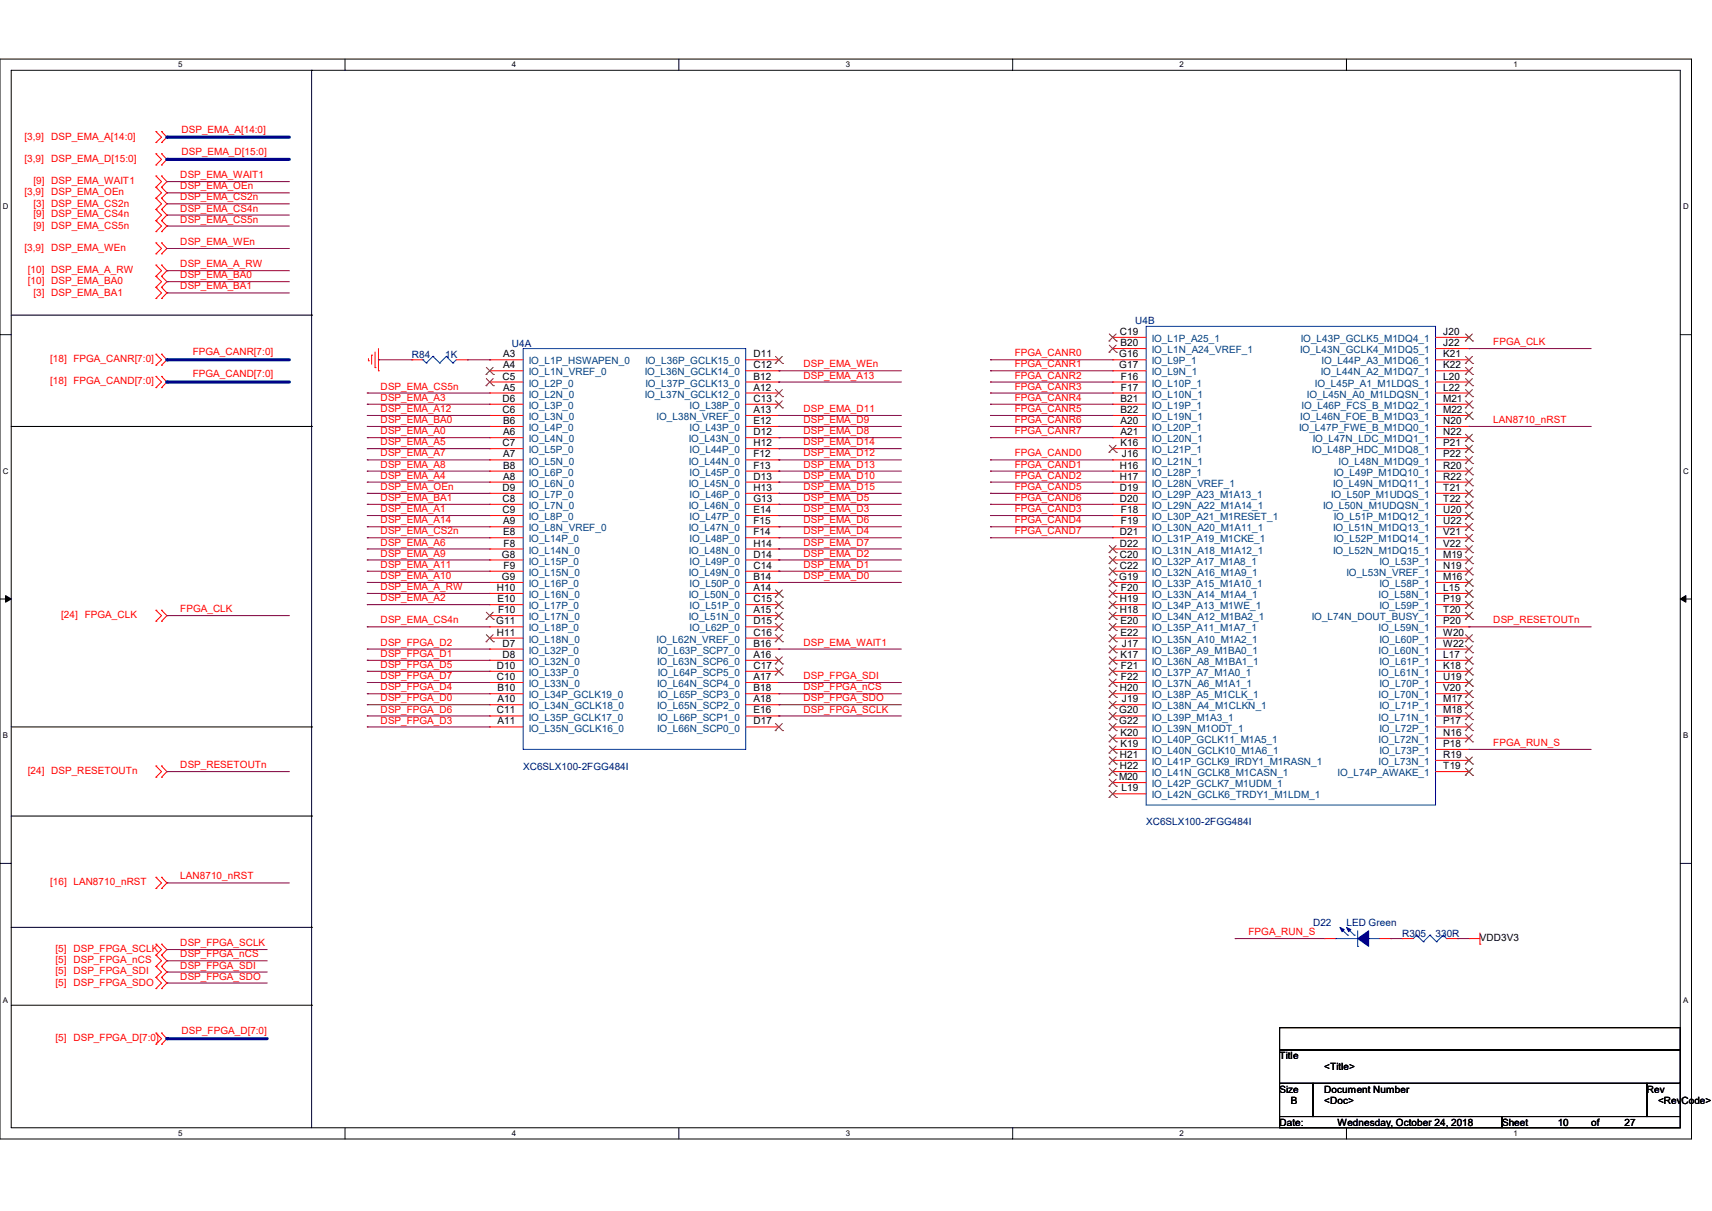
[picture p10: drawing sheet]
<svg xmlns="http://www.w3.org/2000/svg" width="297mm" height="210mm" viewBox="0 0 297 210" stroke-linecap="round" stroke-linejoin="round" font-family="sans-serif">
<path d="M0 10.2h293.5v187.3h-293.5zM1.9 12.2h289.6v183.4h-289.6z" fill="none" stroke="#000" stroke-width=".17"/>
<g fill="#fff">
<path d="M30.9 10.5h.8v1.5h-.8z"/>
<path d="M30.9 195.8h.8v1.5h-.8z"/>
</g>
<path d="M59.9 10.2v2M59.9 195.6v1.9" fill="none" stroke="#000" stroke-width=".17"/>
<g fill="#fff">
<path d="M88.8 10.5h.8v1.5h-.8z"/>
<path d="M88.8 195.8h.8v1.5h-.8z"/>
</g>
<path d="M117.8 10.2v2M117.8 195.6v1.9" fill="none" stroke="#000" stroke-width=".17"/>
<g fill="#fff">
<path d="M146.7 10.5h.8v1.5h-.8z"/>
<path d="M146.7 195.8h.8v1.5h-.8z"/>
</g>
<path d="M175.7 10.2v2M175.7 195.6v1.9" fill="none" stroke="#000" stroke-width=".17"/>
<g fill="#fff">
<path d="M204.6 10.5h.8v1.5h-.8z"/>
<path d="M204.6 195.8h.8v1.5h-.8z"/>
</g>
<path d="M233.6 10.2v2M233.6 195.6v1.9" fill="none" stroke="#000" stroke-width=".17"/>
<g fill="#fff">
<path d="M262.6 10.5h.7v1.5h-.7z"/>
<path d="M262.6 195.8h.7v1.5h-.7z"/>
<path d="M.5 35.1h1v1.5h-1z"/>
<path d="M292 35.1h1v1.5h-1z"/>
<path d="M.5 80.9h1v1.6h-1z"/>
<path d="M292 80.9h1v1.6h-1z"/>
</g>
<path d="M0 58h1.9M291.5 58h2" fill="none" stroke="#000" stroke-width=".17"/>
<g fill="#fff">
<path d="M.5 126.8h.9v1.5h-.9z"/>
<path d="M292 126.8h.9v1.5h-.9z"/>
</g>
<path d="M0 103.9h1.9M291.5 103.9h2" fill="none" stroke="#000" stroke-width=".17"/>
<path d="M1 103.3l.9 .6-.9 .5zM291.5 103.9l1-.6v1.1z" fill="#000" stroke="#000" stroke-width=".17"/>
<g fill="#fff">
<path d="M.5 172.6h.9v1.6h-.9z"/>
<path d="M292 172.6h.9v1.6h-.9z"/>
</g>
<g fill="none" stroke="#000" stroke-width=".17">
<path d="M54.1 12.2h.1M54.1 12.2v183.4M1.9 54.7h52.2M54.1 54.7h.1M1.9 74h52.2M54.1 74h.1M1.9 126.1h52.2M54.1 126.1h.1M0 149.7h1.9M1.9 141.5h52.2M54.1 141.5h.1M291.5 149.7h2"/>
<path d="M1.9 174.3h52.2M1.9 160.8h52.2M54.1 174.3h.1M54.1 160.8h.1M222 178.2h69.5v3.9h-69.5zM222 182.1h69.5v5.8h-69.5zM222 187.9h5.8v5.7h-5.8zM222 193.6h38.6v2h-38.6zM227.8 187.9h57.9v5.7h-57.9zM260.6 193.6h30.9v2h-30.9zM285.7 187.9h5.8v5.7h-5.8z"/>
</g>
<g fill="none" stroke="#f00" stroke-width=".17">
<path d="M27.1 26.7h.1M27.1 28.6h.1M27.1 32.5h.1M27.1 34.4h.1M27.1 36.3h.1M27.1 22.8h.1M27.1 24.7h.1M27.1 38.3h.1M27.1 30.5h.1M27.1 26.7l.9 .9-.9 1M27.1 32.5l.9 .9-.9 1M27.1 34.4l.9 .9-.9 1"/>
<path d="M27.1 22.8l.9 1-.9 .9M27.1 36.3l.9 1-.9 1M27.1 38.3l.9 .9-.9 1M27.1 30.5l.9 1-.9 1M28 28.6h.1M28 26.7h.1M28 34.4h.1M28 32.5h.1M28 36.3h.1M28 24.7h.1M28 22.8h.1M28 38.3h.1"/>
<path d="M28 30.5h.1M28 26.7l1 .9-1 1M28 32.5l1 .9-1 1M28 34.4l1 .9-1 1M28 22.8l1 1-1 .9M28 36.3l1 1-1 1M28 38.3l1 .9-1 1M28 30.5l1 1-1 1M27.1 42.1h.1M27.1 44h.1M27.1 49.8h.1M27.1 51.8h.1"/>
<path d="M27.1 46h.1M27.1 47.9h.1M27.1 40.2h.1M27.1 42.1l.9 1-.9 .9M27.1 49.8l.9 1-.9 1M27.1 46l.9 .9-.9 1M27.1 47.9l.9 1-.9 .9M28 44h.1M28 42.1h.1M28 51.8h.1M28 49.8h.1M28 47.9h.1"/>
<path d="M28 46h.1M28 40.2h.1M28 42.1l1 1-1 .9M28 49.8l1 1-1 1M28 46l1 .9-1 1M28 47.9l1 1-1 .9M193 58.5h.1M193 58.5h5.8M249 58.5h5.8M254.8 58.5h.1M27.1 61.4h.1M27.1 63.3h.1"/>
<path d="M27.1 65.3h.1M27.1 67.2h.1M27.1 61.4l.9 1-.9 .9M27.1 65.3l.9 1-.9 .9M28 63.3h.1M28 61.4h.1M28 67.2h.1M28 65.3h.1M28 61.4l1 1-1 .9M28 65.3l1 1-1 .9M63.9 62.6h.1M63.9 62.2v.4"/>
<path d="M64.5 61.6h.1M64.5 61.6v1.6M65.1 63.8h.1M65.1 61v2.8M65.7 64.3h.1M65.7 60.5v3.8M71.5 62.4h.1M71.5 62.4h1.9M79.2 62.4h1.9M81.1 62.4h.1M85 62.4h.1M85 64.3h.1"/>
<path d="M85 66.3h.1M85 68.2h.1M85 70.1h.1M85 72.1h.1M85 74h.1M85 75.9h.1M85 77.8h.1M85 79.8h.1M85 62.4h5.8M85 64.3h5.8M85 66.3h5.8M85 68.2h5.8"/>
<path d="M85 70.1h5.8M85 72.1h5.8M85 74h5.8M85 75.9h5.8M85 77.8h5.8M85 79.8h5.8M129.4 62.4h5.7M129.4 64.3h5.7M129.4 66.3h5.7M129.4 68.2h5.7M129.4 70.1h5.7M129.4 72.1h5.7"/>
<path d="M129.4 74h5.7M129.4 75.9h5.7M129.4 77.8h5.7M129.4 79.8h5.7M135.1 62.4h.1M135.1 64.3h.1M135.1 66.3h.1M135.1 68.2h.1M135.1 70.1h.1M135.1 72.1h.1M135.1 74h.1M135.1 75.9h.1"/>
<path d="M135.1 77.8h.1M135.1 79.8h.1M193 60.5h.1M193 62.4h.1M193 64.3h.1M193 66.3h.1M193 68.2h.1M193 70.1h.1M193 72.1h.1M193 74h.1M193 75.9h.1M193 77.8h.1"/>
<path d="M193 79.8h.1M193 60.5h5.8M193 62.4h5.8M193 64.3h5.8M193 66.3h5.8M193 68.2h5.8M193 70.1h5.8M193 72.1h5.8M193 74h5.8M193 75.9h5.8M193 77.8h5.8M193 79.8h5.8"/>
<path d="M249 60.5h5.8M249 62.4h5.8M249 64.3h5.8M249 66.3h5.8M249 68.2h5.8M249 70.1h5.8M249 72.1h5.8M249 74h5.8M249 75.9h5.8M249 77.8h5.8M249 79.8h5.8M254.8 60.5h.1"/>
<path d="M254.8 62.4h.1M254.8 64.3h.1M254.8 66.3h.1M254.8 68.2h.1M254.8 70.1h.1M254.8 72.1h.1M254.8 74h.1M254.8 75.9h.1M254.8 77.8h.1M254.8 79.8h.1M85 81.7h.1M85 83.6h.1"/>
<path d="M85 85.6h.1M85 87.5h.1M85 89.4h.1M85 91.4h.1M85 93.3h.1M85 95.2h.1M85 97.1h.1M85 99.1h.1M85 81.7h5.8M85 83.6h5.8M85 85.6h5.8M85 87.5h5.8"/>
<path d="M85 89.4h5.8M85 91.4h5.8M85 93.3h5.8M85 95.2h5.8M85 97.1h5.8M85 99.1h5.8M129.4 81.7h5.7M129.4 83.6h5.7M129.4 85.6h5.7M129.4 87.5h5.7M129.4 89.4h5.7M129.4 91.4h5.7"/>
<path d="M129.4 93.3h5.7M129.4 95.2h5.7M129.4 97.1h5.7M129.4 99.1h5.7M135.1 81.7h.1M135.1 83.6h.1M135.1 85.6h.1M135.1 87.5h.1M135.1 89.4h.1M135.1 91.4h.1M135.1 93.3h.1M135.1 95.2h.1"/>
<path d="M135.1 97.1h.1M135.1 99.1h.1M193 81.7h.1M193 83.6h.1M193 85.6h.1M193 87.5h.1M193 89.4h.1M193 91.4h.1M193 93.3h.1M193 95.2h.1M193 97.1h.1M193 99.1h.1"/>
<path d="M193 81.7h5.8M193 83.6h5.8M193 85.6h5.8M193 87.5h5.8M193 89.4h5.8M193 91.4h5.8M193 93.3h5.8M193 95.2h5.8M193 97.1h5.8M193 99.1h5.8M249 81.7h5.8M249 83.6h5.8"/>
<path d="M249 85.6h5.8M249 87.5h5.8M249 89.4h5.8M249 91.4h5.8M249 93.3h5.8M249 95.2h5.8M249 97.1h5.8M249 99.1h5.8M254.8 81.7h.1M254.8 83.6h.1M254.8 85.6h.1M254.8 87.5h.1"/>
<path d="M254.8 89.4h.1M254.8 91.4h.1M254.8 93.3h.1M254.8 95.2h.1M254.8 97.1h.1M254.8 99.1h.1M27.1 105.8h.1M27.1 107.7h.1M27.1 105.8l.9 1-.9 .9M28 107.7h.1M28 105.8h.1M28 105.8l1 1-1 .9"/>
<path d="M85 101h.1M85 102.9h.1M85 104.9h.1M85 106.8h.1M85 108.7h.1M85 110.7h.1M85 112.6h.1M85 114.5h.1M85 116.4h.1M85 118.4h.1M85 101h5.8M85 102.9h5.8"/>
<path d="M85 104.9h5.8M85 106.8h5.8M85 108.7h5.8M85 110.7h5.8M85 112.6h5.8M85 114.5h5.8M85 116.4h5.8M85 118.4h5.8M129.4 101h5.7M129.4 102.9h5.7M129.4 104.9h5.7M129.4 106.8h5.7"/>
<path d="M129.4 108.7h5.7M129.4 110.7h5.7M129.4 112.6h5.7M129.4 114.5h5.7M129.4 116.4h5.7M129.4 118.4h5.7M135.1 101h.1M135.1 102.9h.1M135.1 104.9h.1M135.1 106.8h.1M135.1 108.7h.1M135.1 110.7h.1"/>
<path d="M135.1 112.6h.1M135.1 114.5h.1M135.1 116.4h.1M135.1 118.4h.1M193 101h.1M193 102.9h.1M193 104.9h.1M193 106.8h.1M193 108.7h.1M193 110.7h.1M193 112.6h.1M193 114.5h.1"/>
<path d="M193 116.4h.1M193 118.4h.1M193 101h5.8M193 102.9h5.8M193 104.9h5.8M193 106.8h5.8M193 108.7h5.8M193 110.7h5.8M193 112.6h5.8M193 114.5h5.8M193 116.4h5.8M193 118.4h5.8"/>
<path d="M249 101h5.8M249 102.9h5.8M249 104.9h5.8M249 106.8h5.8M249 108.7h5.8M249 110.7h5.8M249 112.6h5.8M249 114.5h5.8M249 116.4h5.8M249 118.4h5.8M254.8 101h.1M254.8 102.9h.1"/>
<path d="M254.8 104.9h.1M254.8 106.8h.1M254.8 108.7h.1M254.8 110.7h.1M254.8 112.6h.1M254.8 114.5h.1M254.8 116.4h.1M254.8 118.4h.1M27.1 132.8h.1M27.1 134.8h.1M27.1 132.8l.9 1-.9 1M28 134.8h.1"/>
<path d="M28 132.8h.1M28 132.8l1 1-1 1M85 120.3h.1M85 122.2h.1M85 124.2h.1M85 126.1h.1M85 120.3h5.8M85 122.2h5.8M85 124.2h5.8M85 126.1h5.8M129.4 120.3h5.7M129.4 122.2h5.7"/>
<path d="M129.4 124.2h5.7M129.4 126.1h5.7M135.1 120.3h.1M135.1 122.2h.1M135.1 124.2h.1M135.1 126.1h.1M193 120.3h.1M193 122.2h.1M193 124.2h.1M193 126.1h.1M193 128h.1M193 130h.1"/>
<path d="M193 131.9h.1M193 133.8h.1M193 135.7h.1M193 137.7h.1M193 120.3h5.8M193 122.2h5.8M193 124.2h5.8M193 126.1h5.8M193 128h5.8M193 130h5.8M193 131.9h5.8M193 133.8h5.8"/>
<path d="M193 135.7h5.8M193 137.7h5.8M249 120.3h5.8M249 122.2h5.8M249 124.2h5.8M249 126.1h5.8M249 128h5.8M249 130h5.8M249 131.9h5.8M249 133.8h5.8M254.8 120.3h.1M254.8 122.2h.1"/>
<path d="M254.8 124.2h.1M254.8 126.1h.1M254.8 128h.1M254.8 130h.1M254.8 131.9h.1M254.8 133.8h.1M27.1 152.1h.1M27.1 154.1h.1M27.1 152.1l.9 1-.9 1M28 154.1h.1M28 152.1h.1M28 152.1l1 1-1 1"/>
<path d="M27.1 163.7h.1M27.1 165.7h.1M27.1 167.6h.1M27.1 169.5h.1M27.1 171.4h.1M27.1 179.2h.1M27.1 163.7l.9 1-.9 1M27.1 165.7l.9 .9-.9 1M27.1 167.6l.9 1-.9 .9M27.1 169.5l.9 1-.9 .9M27.1 179.2l.9 .9-.9 1M28 165.7h.1"/>
<path d="M28 163.7h.1M28 167.6h.1M28 169.5h.1M28 171.4h.1M28 179.2h.1M28 163.7l1 1-1 1M28 165.7l1 .9-1 1M28 167.6l1 1-1 .9M28 169.5l1 1-1 .9M28 179.2l1 .9-1 1M229.7 162.8h.1M229.7 162.8h1.9"/>
<path d="M239.4 162.8h1.9M241.3 162.8h.1M243.2 162.8h.1M243.2 162.8h2M251 162.8h1.9M252.9 162.8h.1M254.8 162.8h.1M254.8 162.8h2M256.8 163.7h.1M256.8 161.8v1.9M27.1 181.1h.1M28 181.1h.1"/>
</g>
<g fill="none" stroke="#00f" stroke-width=".17">
<path d="M198.8 56.6h50.2v83h-50.2zM73.4 62.4h.1M73.4 62.4l.6 .5M74 62.9h.1M75.1 61.8h.1M75.1 61.8l1.2 1.1M75.1 61.8l-1.1 1.1M76.3 62.9h.1M77.4 61.8h.1M77.4 61.8l1.2 1.1M77.4 61.8l-1.1 1.1M78.6 62.9h.1"/>
<path d="M79.2 62.4l-.6 .5M90.8 60.5h38.6v69.5h-38.6zM231.6 162.8h.1M231.6 162.8h3.9M232.6 161l1.2 1.2M233.8 162.2h.1M233.8 161l1.1 1.2M234.9 162.2h.1M235.5 164.1h.1M235.5 161.4v2.7M237.4 162.8h.1M237.4 162.8h2"/>
<path d="M245.7 162.2h.1M245.7 162.2l-.5 .6M245.7 162.2l1.2 1.1M246.9 163.3h.1M248.1 162.2h.1M248.1 162.2l-1.2 1.1M248.1 162.2l1.1 1.1M249.2 163.3h.1M250.4 162.2h.1M250.4 162.2l-1.2 1.1M250.4 162.2l.6 .6M251 162.8h.1"/>
</g>
<g fill="none" stroke="#804000" stroke-width=".17">
<path d="M192.4 59.1h.1M192.4 57.9l1.3 1.2M192.4 59.9l1.3 1.2M193.6 57.9l-1.2 1.2M193.6 59.9l-1.2 1.2M193.7 59.1h.1M254.2 59.1h.1M254.3 57.9l1.2 1.2M255.4 57.9l-1.2 1.2M255.5 59.1h.1M84.3 64.9h.1M84.3 66.9h.1"/>
<path d="M84.4 63.7l1.2 1.2M84.4 65.7l1.2 1.2M85.6 63.7l-1.3 1.2M85.6 65.7l-1.3 1.2M85.6 64.9h.1M85.6 66.9h.1M134.5 63h.1M134.5 68.8h.1M134.5 70.7h.1M134.5 61.8l1.3 1.2M134.5 67.6l1.3 1.2M134.5 69.5l1.3 1.2"/>
<path d="M135.7 61.8l-1.2 1.2M135.7 67.6l-1.2 1.2M135.7 69.5l-1.2 1.2M135.8 63h.1M135.8 68.8h.1M135.8 70.7h.1M192.4 61.1h.1M192.4 78.4h.1M192.4 77.2l1.3 1.2M193.6 77.2l-1.2 1.2M193.7 61.1h.1M193.7 78.4h.1"/>
<path d="M254.2 63h.1M254.2 64.9h.1M254.2 66.9h.1M254.2 68.8h.1M254.2 70.7h.1M254.2 72.7h.1M254.2 76.5h.1M254.2 78.4h.1M254.3 61.8l1.2 1.2M254.3 63.7l1.2 1.2M254.3 65.7l1.2 1.2M254.3 67.6l1.2 1.2"/>
<path d="M254.3 69.5l1.2 1.2M254.3 71.5l1.2 1.2M254.3 75.3l1.2 1.2M254.3 77.2l1.2 1.2M254.3 79.2l1.2 1.2M255.4 61.8l-1.2 1.2M255.4 63.7l-1.2 1.2M255.4 65.7l-1.2 1.2M255.4 67.6l-1.2 1.2M255.4 69.5l-1.2 1.2M255.4 71.5l-1.2 1.2M255.4 75.3l-1.2 1.2"/>
<path d="M255.4 77.2l-1.2 1.2M255.4 79.2l-1.2 1.2M255.5 63h.1M255.5 64.9h.1M255.5 66.9h.1M255.5 68.8h.1M255.5 70.7h.1M255.5 72.7h.1M255.5 76.5h.1M255.5 78.4h.1M192.4 95.8h.1M192.4 97.7h.1"/>
<path d="M192.4 99.7h.1M192.4 94.6l1.3 1.2M192.4 96.5l1.3 1.2M192.4 98.5l1.3 1.2M193.6 94.6l-1.2 1.2M193.6 96.5l-1.2 1.2M193.6 98.5l-1.2 1.2M193.7 95.8h.1M193.7 97.7h.1M193.7 99.7h.1M254.2 80.4h.1M254.2 82.3h.1"/>
<path d="M254.2 84.2h.1M254.2 86.2h.1M254.2 88.1h.1M254.2 90h.1M254.2 92h.1M254.2 93.9h.1M254.2 95.8h.1M254.2 97.7h.1M254.2 99.7h.1M254.3 81.1l1.2 1.2M254.3 83l1.2 1.2M254.3 85l1.2 1.2"/>
<path d="M254.3 86.9l1.2 1.2M254.3 88.8l1.2 1.2M254.3 90.8l1.2 1.2M254.3 92.7l1.2 1.2M254.3 94.6l1.2 1.2M254.3 96.5l1.2 1.2M254.3 98.5l1.2 1.2M255.4 81.1l-1.2 1.2M255.4 83l-1.2 1.2M255.4 85l-1.2 1.2M255.4 86.9l-1.2 1.2M255.4 88.8l-1.2 1.2"/>
<path d="M255.4 90.8l-1.2 1.2M255.4 92.7l-1.2 1.2M255.4 94.6l-1.2 1.2M255.4 96.5l-1.2 1.2M255.4 98.5l-1.2 1.2M255.5 80.4h.1M255.5 82.3h.1M255.5 84.2h.1M255.5 86.2h.1M255.5 88.1h.1M255.5 90h.1M255.5 92h.1"/>
<path d="M255.5 93.9h.1M255.5 95.8h.1M255.5 97.7h.1M255.5 99.7h.1M84.3 107.4h.1M84.3 111.3h.1M84.4 106.2l1.2 1.2M84.4 110.1l1.2 1.2M85.6 106.2l-1.3 1.2M85.6 110.1l-1.3 1.2M85.6 107.4h.1M85.6 111.3h.1"/>
<path d="M134.5 103.5h.1M134.5 105.5h.1M134.5 107.4h.1M134.5 109.3h.1M134.5 111.3h.1M134.5 115.1h.1M134.5 117.1h.1M134.5 102.3l1.3 1.2M134.5 104.3l1.3 1.2M134.5 106.2l1.3 1.2M134.5 108.1l1.3 1.2M134.5 110.1l1.3 1.2"/>
<path d="M134.5 113.9l1.3 1.2M134.5 115.8l1.3 1.3M135.7 115.8l-1.2 1.3M135.7 102.3l-1.2 1.2M135.7 104.3l-1.2 1.2M135.7 106.2l-1.2 1.2M135.7 108.1l-1.2 1.2M135.7 110.1l-1.2 1.2M135.7 113.9l-1.2 1.2M135.8 103.5h.1M135.8 105.5h.1M135.8 107.4h.1"/>
<path d="M135.8 109.3h.1M135.8 111.3h.1M135.8 115.1h.1M135.8 117.1h.1M192.4 101.6h.1M192.4 103.5h.1M192.4 105.5h.1M192.4 107.4h.1M192.4 109.3h.1M192.4 111.3h.1M192.4 113.2h.1M192.4 115.1h.1"/>
<path d="M192.4 117.1h.1M192.4 119h.1M192.4 100.4l1.3 1.2M192.4 102.3l1.3 1.2M192.4 104.3l1.3 1.2M192.4 106.2l1.3 1.2M192.4 108.1l1.3 1.2M192.4 110.1l1.3 1.2M192.4 112l1.3 1.2M192.4 113.9l1.3 1.2M192.4 115.8l1.3 1.3M192.4 117.8l1.3 1.2"/>
<path d="M192.4 119.7l1.3 1.2M193.6 100.4l-1.2 1.2M193.6 102.3l-1.2 1.2M193.6 104.3l-1.2 1.2M193.6 106.2l-1.2 1.2M193.6 108.1l-1.2 1.2M193.6 110.1l-1.2 1.2M193.6 112l-1.2 1.2M193.6 113.9l-1.2 1.2M193.6 115.8l-1.2 1.3M193.6 117.8l-1.2 1.2M193.6 119.7l-1.2 1.2"/>
<path d="M193.7 101.6h.1M193.7 103.5h.1M193.7 105.5h.1M193.7 107.4h.1M193.7 109.3h.1M193.7 111.3h.1M193.7 113.2h.1M193.7 115.1h.1M193.7 117.1h.1M193.7 119h.1M254.2 101.6h.1M254.2 103.5h.1"/>
<path d="M254.2 105.5h.1M254.2 107.4h.1M254.2 111.3h.1M254.2 113.2h.1M254.2 115.1h.1M254.2 117.1h.1M254.2 119h.1M254.3 100.4l1.2 1.2M254.3 102.3l1.2 1.2M254.3 104.3l1.2 1.2M254.3 106.2l1.2 1.2M254.3 110.1l1.2 1.2"/>
<path d="M254.3 112l1.2 1.2M254.3 113.9l1.2 1.2M254.3 115.8l1.2 1.3M254.3 117.8l1.2 1.2M254.3 119.7l1.2 1.2M255.4 100.4l-1.2 1.2M255.4 102.3l-1.2 1.2M255.4 104.3l-1.2 1.2M255.4 106.2l-1.2 1.2M255.4 110.1l-1.2 1.2M255.4 112l-1.2 1.2M255.4 113.9l-1.2 1.2"/>
<path d="M255.4 115.8l-1.2 1.3M255.4 117.8l-1.2 1.2M255.4 119.7l-1.2 1.2M255.5 101.6h.1M255.5 103.5h.1M255.5 105.5h.1M255.5 107.4h.1M255.5 111.3h.1M255.5 113.2h.1M255.5 115.1h.1M255.5 117.1h.1M255.5 119h.1"/>
<path d="M134.5 126.7h.1M134.5 125.5l1.3 1.2M135.7 125.5l-1.2 1.2M135.8 126.7h.1M192.4 120.9h.1M192.4 122.9h.1M192.4 124.8h.1M192.4 126.7h.1M192.4 128.7h.1M192.4 130.6h.1M192.4 132.5h.1M192.4 134.5h.1"/>
<path d="M192.4 136.4h.1M192.4 138.3h.1M192.4 121.6l1.3 1.3M192.4 123.6l1.3 1.2M192.4 125.5l1.3 1.2M192.4 127.4l1.3 1.3M192.4 129.4l1.3 1.2M192.4 131.3l1.3 1.2M192.4 133.2l1.3 1.3M192.4 135.1l1.3 1.3M192.4 137.1l1.3 1.2M193.6 121.6l-1.2 1.3"/>
<path d="M193.6 123.6l-1.2 1.2M193.6 125.5l-1.2 1.2M193.6 127.4l-1.2 1.3M193.6 129.4l-1.2 1.2M193.6 131.3l-1.2 1.2M193.6 133.2l-1.2 1.3M193.6 135.1l-1.2 1.3M193.6 137.1l-1.2 1.2M193.7 120.9h.1M193.7 122.9h.1M193.7 124.8h.1M193.7 126.7h.1"/>
<path d="M193.7 128.7h.1M193.7 130.6h.1M193.7 132.5h.1M193.7 134.5h.1M193.7 136.4h.1M193.7 138.3h.1M254.2 120.9h.1M254.2 122.9h.1M254.2 124.8h.1M254.2 126.7h.1M254.2 128.7h.1M254.2 132.5h.1"/>
<path d="M254.2 134.5h.1M254.3 121.6l1.2 1.3M254.3 123.6l1.2 1.2M254.3 125.5l1.2 1.2M254.3 127.4l1.2 1.3M254.3 131.3l1.2 1.2M254.3 133.2l1.2 1.3M255.4 121.6l-1.2 1.3M255.4 123.6l-1.2 1.2M255.4 125.5l-1.2 1.2M255.4 127.4l-1.2 1.3M255.4 131.3l-1.2 1.2"/>
<path d="M255.4 133.2l-1.2 1.3M255.5 120.9h.1M255.5 122.9h.1M255.5 124.8h.1M255.5 126.7h.1M255.5 128.7h.1M255.5 132.5h.1M255.5 134.5h.1"/>
</g>
<g fill="#00f" stroke="#00f" stroke-width=".17">
<path d="M235.5 162.8l1.9-1.4v2.7z" fill-rule="evenodd"/>
<path d="M232.5 160.8l.7 .4-.4 .4z" fill-rule="evenodd"/>
<path d="M233.6 160.8l.8 .4-.4 .4z" fill-rule="evenodd"/>
</g>
<path d="M29 27.6h21.2" fill="none" stroke="#00f" stroke-width=".55"/>
<circle cx="29" cy="27.6" r=".28" fill="#00f"/>
<path d="M29 33.4h.1M29 35.3h.1M29 33.4h21.2M29 35.3h21.2M29 43.1h.1M29 43.1h21.2" fill="none" stroke="#800040" stroke-width=".17"/>
<path d="M29 23.8h21.2" fill="none" stroke="#00f" stroke-width=".55"/>
<circle cx="29" cy="23.8" r=".28" fill="#00f"/>
<g fill="none" stroke="#800040" stroke-width=".17">
<path d="M29 50.8h.1M29 50.8h21.2M63.7 72.1h.1M63.7 79.8h.1M63.7 77.8h.1M63.7 70.1h.1M63.7 77.8h21.3M63.7 79.8h21.3M63.7 72.1h21.3M63.7 70.1h21.3M135.1 64.3h.1M135.1 77.8h.1"/>
<path d="M135.1 79.8h.1M135.1 72.1h.1M135.1 74h.1M135.1 75.9h.1M135.1 64.3h21.3M135.1 77.8h21.3M135.1 79.8h21.3M135.1 72.1h21.3M135.1 74h21.3M135.1 75.9h21.3M63.7 85.6h.1M63.7 93.3h.1"/>
<path d="M63.7 99.1h.1M63.7 97.1h.1M63.7 81.7h.1M63.7 95.2h.1M63.7 83.6h.1M63.7 89.4h.1M63.7 87.5h.1M63.7 85.6h21.3M63.7 93.3h21.3M63.7 81.7h21.3M63.7 83.6h21.3M63.7 95.2h21.3"/>
<path d="M63.7 87.5h21.3M63.7 89.4h21.3M63.7 97.1h21.3M63.7 99.1h21.3M135.1 85.6h.1M135.1 81.7h.1M135.1 83.6h.1M135.1 95.2h.1M135.1 91.4h.1M135.1 87.5h.1M135.1 93.3h.1M135.1 89.4h.1"/>
<path d="M135.1 97.1h.1M135.1 99.1h.1M135.1 85.6h21.3M135.1 93.3h21.3M135.1 81.7h21.3M135.1 83.6h21.3M135.1 95.2h21.3M135.1 91.4h21.3M135.1 87.5h21.3M135.1 89.4h21.3M135.1 97.1h21.3M135.1 99.1h21.3"/>
<path d="M63.7 101h.1M63.7 104.9h.1M63.7 101h21.3M63.7 104.9h21.3M135.1 101h.1M135.1 101h21.3"/>
</g>
<path d="M29 62.4h21.2" fill="none" stroke="#00f" stroke-width=".55"/>
<circle cx="29" cy="62.4" r=".28" fill="#00f"/>
<path d="M29 66.3h21.2" fill="none" stroke="#00f" stroke-width=".55"/>
<circle cx="29" cy="66.3" r=".28" fill="#00f"/>
<g fill="none" stroke="#800040" stroke-width=".17">
<path d="M65.7 62.4h.1M65.7 62.4h5.8M81.1 62.4h3.9M85 62.4h.1M171.8 62.4h.1M171.8 64.3h.1M171.8 66.3h.1M171.8 68.2h.1M171.8 70.1h.1M171.8 72.1h.1M171.8 74h.1M171.8 75.9h.1"/>
<path d="M171.8 79.8h.1M171.8 62.4h21.2M171.8 64.3h21.2M171.8 66.3h21.2M171.8 68.2h21.2M171.8 70.1h21.2M171.8 72.1h21.2M171.8 74h21.2M171.8 75.9h21.2M171.8 79.8h21.2M254.8 60.5h.1M254.8 74h.1"/>
<path d="M254.8 74h21.3M254.8 60.5h21.3M171.8 81.7h.1M171.8 83.6h.1M171.8 89.4h.1M171.8 91.4h.1M171.8 85.6h.1M171.8 87.5h.1M171.8 93.3h.1M171.8 81.7h21.2M171.8 83.6h21.2M171.8 89.4h21.2"/>
<path d="M171.8 91.4h21.2M171.8 85.6h21.2M171.8 87.5h21.2M171.8 93.3h21.2M29 106.8h.1M29 106.8h21.2M135.1 118.4h.1M135.1 118.4h21.3M135.1 124.2h.1M135.1 120.3h.1M135.1 122.2h.1M135.1 124.2h21.3"/>
<path d="M135.1 120.3h21.3M135.1 122.2h21.3M29 153.1h.1M29 153.1h21.2M29 164.7h.1M29 166.6h.1M29 168.6h.1M29 170.5h.1M29 164.7h17.4M29 166.6h17.4M29 168.6h17.4M29 170.5h17.4"/>
</g>
<path d="M29 180.1h17.4" fill="none" stroke="#00f" stroke-width=".55"/>
<circle cx="29" cy="180.1" r=".28" fill="#00f"/>
<g fill="none" stroke="#800040" stroke-width=".17">
<path d="M29 37.3h.1M29 39.2h.1M29 31.5h.1M29 37.3h21.2M29 39.2h21.2M29 31.5h21.2M29 46.9h.1M29 48.9h.1M29 46.9h21.2M29 48.9h21.2M63.7 74h.1M63.7 68.2h.1"/>
<path d="M63.7 75.9h.1M63.7 74h21.3M63.7 68.2h21.3M63.7 75.9h21.3M135.1 66.3h.1M135.1 66.3h21.3M63.7 91.4h.1M63.7 91.4h21.3M63.7 118.4h.1M63.7 116.4h.1M63.7 112.6h.1M63.7 114.5h.1"/>
<path d="M63.7 102.9h.1M63.7 108.7h.1M63.7 118.4h21.3M63.7 116.4h21.3M63.7 112.6h21.3M63.7 114.5h21.3M63.7 108.7h21.3M63.7 102.9h21.3M135.1 112.6h.1M135.1 112.6h21.3M254.8 108.7h.1M254.8 108.7h21.3"/>
<path d="M29 133.8h.1M29 133.8h21.2M63.7 124.2h.1M63.7 120.3h.1M63.7 126.1h.1M63.7 122.2h.1M63.7 124.2h21.3M63.7 120.3h21.3M63.7 126.1h21.3M63.7 122.2h21.3M254.8 130h.1M254.8 130h21.3"/>
<path d="M214.3 162.8h.1M214.3 162.8h15.4M241.3 162.8h.1M241.3 162.8h1.9M252.9 162.8h.1M252.9 162.8h1.9"/>
</g>
<g font-size="1.7" fill="#f00">
<text x="31.5" y="23">DSP_EMA_A[14:0]</text>
<text x="4.3" y="28.1">[3,9]</text>
<text x="4.3" y="24.2">[3,9]</text>
<text x="8.9" y="28.1">DSP_EMA_D[15:0]</text>
<text x="8.9" y="24.2">DSP_EMA_A[14:0]</text>
<text x="31.5" y="26.8">DSP_EMA_D[15:0]</text>
<text x="4.3" y="33.9">[3,9]</text>
<text x="5.8" y="35.8">[3] DSP_EMA_CS2n</text>
<text x="5.8" y="32">[9] DSP_EMA_WAIT1</text>
<text x="8.9" y="33.9">DSP_EMA_OEn</text>
<text x="31.3" y="32.8">DSP_EMA_OEn</text>
<text x="31.3" y="34.8">DSP_EMA_CS2n</text>
<text x="31.3" y="30.9">DSP_EMA_WAIT1</text>
<text x="5.8" y="37.7">[9] DSP_EMA_CS4n</text>
<text x="5.8" y="39.7">[9] DSP_EMA_CS5n</text>
<text x="31.3" y="36.7">DSP_EMA_CS4n</text>
<text x="31.3" y="38.6">DSP_EMA_CS5n</text>
<text x="4.3" y="43.5">[3,9]</text>
<text x="4.8" y="47.4">[10] DSP_EMA_A_RW</text>
<text x="8.9" y="43.5">DSP_EMA_WEn</text>
<text x="31.3" y="42.5">DSP_EMA_WEn</text>
<text x="31.3" y="46.4">DSP_EMA_A_RW</text>
<text x="4.8" y="49.3">[10] DSP_EMA_BA0</text>
<text x="5.8" y="51.3">[3] DSP_EMA_BA1</text>
<text x="31.3" y="50.2">DSP_EMA_BA1</text>
<text x="31.3" y="48.3">DSP_EMA_BA0</text>
<text x="259.1" y="59.9">FPGA_CLK</text>
<text x="8.7" y="62.8">[18] FPGA_CANR[7:0]</text>
<text x="33.4" y="61.6">FPGA_CANR[7:0]</text>
<text x="33.4" y="65.4">FPGA_CAND[7:0]</text>
<text x="139.4" y="63.7">DSP_EMA_WEn</text>
<text x="139.4" y="65.7">DSP_EMA_A13</text>
<text x="176.1" y="61.8">FPGA_CANR0</text>
<text x="176.1" y="63.7">FPGA_CANR1</text>
<text x="176.1" y="65.7">FPGA_CANR2</text>
<text x="8.7" y="66.7">[18] FPGA_CAND[7:0]</text>
<text x="66" y="71.5">DSP_EMA_A12</text>
<text x="66" y="69.5">DSP_EMA_A3</text>
<text x="66" y="67.6">DSP_EMA_CS5n</text>
<text x="139.4" y="71.5">DSP_EMA_D11</text>
<text x="176.1" y="67.6">FPGA_CANR3</text>
<text x="176.1" y="69.5">FPGA_CANR4</text>
<text x="176.1" y="71.5">FPGA_CANR5</text>
<text x="66" y="77.2">DSP_EMA_A5</text>
<text x="66" y="73.4">DSP_EMA_BA0</text>
<text x="66" y="75.3">DSP_EMA_A0</text>
<text x="139.4" y="77.2">DSP_EMA_D14</text>
<text x="139.4" y="73.4">DSP_EMA_D9</text>
<text x="139.4" y="75.3">DSP_EMA_D8</text>
<text x="176.1" y="73.4">FPGA_CANR6</text>
<text x="176.1" y="75.3">FPGA_CANR7</text>
<text x="259.1" y="73.4">LAN8710_nRST</text>
<text x="66" y="81.1">DSP_EMA_A8</text>
<text x="66" y="79.2">DSP_EMA_A7</text>
<text x="66" y="83">DSP_EMA_A4</text>
<text x="139.4" y="81.1">DSP_EMA_D13</text>
<text x="139.4" y="79.2">DSP_EMA_D12</text>
<text x="139.4" y="83">DSP_EMA_D10</text>
<text x="176.1" y="79.2">FPGA_CAND0</text>
<text x="176.1" y="81.1">FPGA_CAND1</text>
<text x="176.1" y="83">FPGA_CAND2</text>
<text x="66" y="85">DSP_EMA_OEn</text>
<text x="66" y="88.8">DSP_EMA_A1</text>
<text x="66" y="86.9">DSP_EMA_BA1</text>
<text x="139.4" y="85">DSP_EMA_D15</text>
<text x="139.4" y="86.9">DSP_EMA_D5</text>
<text x="139.4" y="88.8">DSP_EMA_D3</text>
<text x="176.1" y="88.8">FPGA_CAND3</text>
<text x="176.1" y="85">FPGA_CAND5</text>
<text x="176.1" y="86.9">FPGA_CAND6</text>
<text x="66" y="92.7">DSP_EMA_CS2n</text>
<text x="66" y="94.6">DSP_EMA_A6</text>
<text x="66" y="90.8">DSP_EMA_A14</text>
<text x="139.4" y="94.6">DSP_EMA_D7</text>
<text x="139.4" y="90.8">DSP_EMA_D6</text>
<text x="139.4" y="92.7">DSP_EMA_D4</text>
<text x="176.1" y="90.8">FPGA_CAND4</text>
<text x="176.1" y="92.7">FPGA_CAND7</text>
<text x="66" y="98.5">DSP_EMA_A11</text>
<text x="66" y="100.4">DSP_EMA_A10</text>
<text x="66" y="96.5">DSP_EMA_A9</text>
<text x="139.4" y="96.5">DSP_EMA_D2</text>
<text x="139.4" y="98.5">DSP_EMA_D1</text>
<text x="139.4" y="100.4">DSP_EMA_D0</text>
<text x="10.6" y="107.2">[24] FPGA_CLK</text>
<text x="31.3" y="106.2">FPGA_CLK</text>
<text x="66" y="104.3">DSP_EMA_A2</text>
<text x="66" y="102.3">DSP_EMA_A_RW</text>
<text x="66" y="112">DSP_FPGA_D2</text>
<text x="66" y="113.9">DSP_FPGA_D1</text>
<text x="66" y="108.1">DSP_EMA_CS4n</text>
<text x="139.4" y="112">DSP_EMA_WAIT1</text>
<text x="259.1" y="108.1">DSP_RESETOUTn</text>
<text x="66" y="117.8">DSP_FPGA_D7</text>
<text x="66" y="115.8">DSP_FPGA_D5</text>
<text x="66" y="119.7">DSP_FPGA_D4</text>
<text x="139.4" y="119.7">DSP_FPGA_nCS</text>
<text x="139.4" y="117.8">DSP_FPGA_SDI</text>
<text x="66" y="123.6">DSP_FPGA_D6</text>
<text x="66" y="125.5">DSP_FPGA_D3</text>
<text x="66" y="121.6">DSP_FPGA_D0</text>
<text x="139.4" y="123.6">DSP_FPGA_SCLK</text>
<text x="139.4" y="121.6">DSP_FPGA_SDO</text>
<text x="259.1" y="129.4">FPGA_RUN_S</text>
<text x="4.8" y="134.2">[24] DSP_RESETOUTn</text>
<text x="31.3" y="133.2">DSP_RESETOUTn</text>
<text x="8.7" y="153.5">[16] LAN8710_nRST</text>
<text x="31.3" y="152.5">LAN8710_nRST</text>
<text x="9.7" y="165.1">[5] DSP_FPGA_SCLK</text>
<text x="9.7" y="167.1">[5] DSP_FPGA_nCS</text>
<text x="31.3" y="164.1">DSP_FPGA_SCLK</text>
<text x="31.3" y="166">DSP_FPGA_nCS</text>
<text x="31.3" y="168">DSP_FPGA_SDI</text>
<text x="216.6" y="162.2">FPGA_RUN_S</text>
<text x="9.7" y="169">[5] DSP_FPGA_SDI</text>
<text x="9.7" y="170.9">[5] DSP_FPGA_SDO</text>
<text x="31.3" y="169.9">DSP_FPGA_SDO</text>
<text x="31.5" y="179.3">DSP_FPGA_D[7:0]</text>
<text x="9.7" y="180.6">[5] DSP_FPGA_D[7:0]</text>
</g>
<g font-size="1.7">
<text x="194.3" y="58.1">C19</text>
<text x="250.4" y="58.1">J20</text>
<text x="87.2" y="65.8">C5</text>
<text x="87.3" y="62">A3</text>
<text x="87.3" y="63.9">A4</text>
<text x="130.7" y="62">D11</text>
<text x="130.7" y="63.9">C12</text>
<text x="130.7" y="65.8">B12</text>
<text x="194.2" y="62">G16</text>
<text x="194.2" y="63.9">G17</text>
<text x="194.4" y="60">B20</text>
<text x="194.5" y="65.8">F16</text>
<text x="250.4" y="60">J22</text>
<text x="250.4" y="62">K21</text>
<text x="250.4" y="63.9">K22</text>
<text x="250.4" y="65.8">L20</text>
<text x="87.2" y="69.7">D6</text>
<text x="87.2" y="71.6">C6</text>
<text x="87.3" y="67.7">A5</text>
<text x="130.7" y="67.7">A12</text>
<text x="130.7" y="69.7">C13</text>
<text x="130.7" y="71.6">A13</text>
<text x="194.4" y="69.7">B21</text>
<text x="194.4" y="71.6">B22</text>
<text x="194.5" y="67.7">F17</text>
<text x="250.4" y="67.7">L22</text>
<text x="250.4" y="69.7">M21</text>
<text x="250.4" y="71.6">M22</text>
<text x="87.2" y="77.4">C7</text>
<text x="87.3" y="73.5">B6</text>
<text x="87.3" y="75.5">A6</text>
<text x="130.7" y="73.5">E12</text>
<text x="130.7" y="75.5">D12</text>
<text x="130.7" y="77.4">H12</text>
<text x="194.4" y="73.5">A20</text>
<text x="194.4" y="75.5">A21</text>
<text x="194.4" y="77.4">K16</text>
<text x="250.4" y="73.5">N20</text>
<text x="250.4" y="75.5">N22</text>
<text x="250.4" y="77.4">P21</text>
<text x="87.3" y="79.3">A7</text>
<text x="87.3" y="81.3">B8</text>
<text x="87.3" y="83.2">A8</text>
<text x="130.7" y="79.3">F12</text>
<text x="130.7" y="81.3">F13</text>
<text x="130.7" y="83.2">D13</text>
<text x="194.3" y="81.3">H16</text>
<text x="194.3" y="83.2">H17</text>
<text x="194.6" y="79.3">J16</text>
<text x="250.4" y="79.3">P22</text>
<text x="250.4" y="81.3">R20</text>
<text x="250.4" y="83.2">R22</text>
<text x="87.2" y="85.1">D9</text>
<text x="87.2" y="87">C8</text>
<text x="87.2" y="89">C9</text>
<text x="130.7" y="85.1">H13</text>
<text x="130.7" y="87">G13</text>
<text x="130.7" y="89">E14</text>
<text x="194.3" y="85.1">D19</text>
<text x="194.3" y="87">D20</text>
<text x="194.5" y="89">F18</text>
<text x="250.4" y="85.1">T21</text>
<text x="250.4" y="87">T22</text>
<text x="250.4" y="89">U20</text>
<text x="87.3" y="90.9">A9</text>
<text x="87.3" y="92.8">E8</text>
<text x="87.4" y="94.8">F8</text>
<text x="130.7" y="90.9">F15</text>
<text x="130.7" y="92.8">F14</text>
<text x="130.7" y="94.8">H14</text>
<text x="194.3" y="92.8">D21</text>
<text x="194.3" y="94.8">D22</text>
<text x="194.5" y="90.9">F19</text>
<text x="250.4" y="90.9">U22</text>
<text x="250.4" y="92.8">V21</text>
<text x="250.4" y="94.8">V22</text>
<text x="87.1" y="96.7">G8</text>
<text x="87.1" y="100.6">G9</text>
<text x="87.4" y="98.6">F9</text>
<text x="130.7" y="96.7">D14</text>
<text x="130.7" y="98.6">C14</text>
<text x="130.7" y="100.6">B14</text>
<text x="194.2" y="100.6">G19</text>
<text x="194.3" y="96.7">C20</text>
<text x="194.3" y="98.6">C22</text>
<text x="250.4" y="96.7">M19</text>
<text x="250.4" y="98.6">N19</text>
<text x="250.4" y="100.6">M16</text>
<text x="86.2" y="102.5">H10</text>
<text x="86.3" y="104.4">E10</text>
<text x="86.4" y="106.3">F10</text>
<text x="130.7" y="102.5">A14</text>
<text x="130.7" y="104.4">C15</text>
<text x="130.7" y="106.3">A15</text>
<text x="194.3" y="104.4">H19</text>
<text x="194.3" y="106.3">H18</text>
<text x="194.5" y="102.5">F20</text>
<text x="250.4" y="102.5">L15</text>
<text x="250.4" y="104.4">P19</text>
<text x="250.4" y="106.3">T20</text>
<text x="86.1" y="108.3">G11</text>
<text x="86.2" y="110.2">H11</text>
<text x="87.2" y="112.1">D7</text>
<text x="130.7" y="108.3">D15</text>
<text x="130.7" y="110.2">C16</text>
<text x="130.7" y="112.1">B16</text>
<text x="194.4" y="108.3">E20</text>
<text x="194.4" y="110.2">E22</text>
<text x="194.6" y="112.1">J17</text>
<text x="250.4" y="108.3">P20</text>
<text x="250.4" y="110.2">W20</text>
<text x="250.4" y="112.1">W22</text>
<text x="86.2" y="116">D10</text>
<text x="86.2" y="117.9">C10</text>
<text x="86.3" y="119.9">B10</text>
<text x="87.2" y="114.1">D8</text>
<text x="130.7" y="114.1">A16</text>
<text x="130.7" y="116">C17</text>
<text x="130.7" y="117.9">A17</text>
<text x="130.7" y="119.9">B18</text>
<text x="194.3" y="119.9">H20</text>
<text x="194.4" y="114.1">K17</text>
<text x="194.5" y="116">F21</text>
<text x="194.5" y="117.9">F22</text>
<text x="250.4" y="114.1">L17</text>
<text x="250.4" y="116">K18</text>
<text x="250.4" y="117.9">U19</text>
<text x="250.4" y="119.9">V20</text>
<text x="86.2" y="123.7">C11</text>
<text x="86.3" y="121.8">A10</text>
<text x="86.3" y="125.6">A11</text>
<text x="130.7" y="121.8">A18</text>
<text x="130.7" y="123.7">E16</text>
<text x="130.7" y="125.6">D17</text>
<text x="194.2" y="123.7">G20</text>
<text x="194.2" y="125.6">G22</text>
<text x="194.6" y="121.8">J19</text>
<text x="250.4" y="121.8">M17</text>
<text x="250.4" y="123.7">M18</text>
<text x="250.4" y="125.6">P17</text>
<text x="194.3" y="131.4">H21</text>
<text x="194.4" y="127.6">K20</text>
<text x="194.4" y="129.5">K19</text>
<text x="250.4" y="127.6">N16</text>
<text x="250.4" y="129.5">P18</text>
<text x="250.4" y="131.4">R19</text>
<text x="194.1" y="135.3">M20</text>
<text x="194.3" y="133.4">H22</text>
<text x="194.6" y="137.2">L19</text>
<text x="250.4" y="133.4">T19</text>
<text x="256.7" y="163.2">VDD3V3</text>
<text x="222" y="183.7">Title</text>
<text x="229.7" y="185.6">&lt;Title&gt;</text>
<text x="222" y="189.5">Size</text>
<text x="223.9" y="191.4">B</text>
<text x="229.7" y="191.4">&lt;Doc&gt;</text>
<text x="229.7" y="189.5">Document Number</text>
<text x="285.7" y="189.5">Rev</text>
<text x="287.7" y="191.4">&lt;RevCode&gt;</text>
<text x="222" y="195.2">Date:</text>
<text x="232.1" y="195.2">Wednesday, October 24, 2018</text>
<text x="260.6" y="195.2">Sheet</text>
<text x="270.2" y="195.2">10</text>
<text x="276" y="195.2">of</text>
<text x="281.8" y="195.2">27</text>
</g>
<g font-size="1.7" fill="#000080">
<text x="196.9" y="56.3">U4B</text>
<text x="71.5" y="62.1">R84</text>
<text x="77.2" y="62.1">1K</text>
<text x="88.8" y="60.1">U4A</text>
<text x="90.8" y="133.5">XC6SLX100-2FGG484I</text>
<text x="198.8" y="143.1">XC6SLX100-2FGG484I</text>
<text x="227.8" y="160.5">D22</text>
<text x="233.6" y="160.5">LED Green</text>
<text x="243.2" y="162.4">R305</text>
<text x="249" y="162.4">330R</text>
</g>
<g font-size="1.7" fill="#004080">
<text x="199.8" y="59.3">IO_L1P_A25_1</text>
<text x="225.7" y="59.3">IO_L43P_GCLK5_M1DQ4_1</text>
<text x="91.7" y="63.2">IO_L1P_HSWAPEN_0</text>
<text x="91.7" y="65.1">IO_L1N_VREF_0</text>
<text x="111.8" y="65.1">IO_L36N_GCLK14_0</text>
<text x="112" y="63.2">IO_L36P_GCLK15_0</text>
<text x="199.8" y="61.3">IO_L1N_A24_VREF_1</text>
<text x="199.8" y="63.2">IO_L9P_1</text>
<text x="199.8" y="65.1">IO_L9N_1</text>
<text x="225.5" y="61.3">IO_L43N_GCLK4_M1DQ5_1</text>
<text x="229.1" y="65.1">IO_L44N_A2_M1DQ7_1</text>
<text x="229.3" y="63.2">IO_L44P_A3_M1DQ6_1</text>
<text x="91.7" y="67.1">IO_L2P_0</text>
<text x="91.7" y="69">IO_L2N_0</text>
<text x="91.7" y="70.9">IO_L3P_0</text>
<text x="111.8" y="69">IO_L37N_GCLK12_0</text>
<text x="112" y="67.1">IO_L37P_GCLK13_0</text>
<text x="119.6" y="70.9">IO_L38P_0</text>
<text x="199.8" y="67.1">IO_L10P_1</text>
<text x="199.8" y="69">IO_L10N_1</text>
<text x="199.8" y="70.9">IO_L19P_1</text>
<text x="225.8" y="70.9">IO_L46P_FCS_B_M1DQ2_1</text>
<text x="226.7" y="69">IO_L45N_A0_M1LDQSN_1</text>
<text x="228.1" y="67.1">IO_L45P_A1_M1LDQS_1</text>
<text x="91.7" y="72.9">IO_L3N_0</text>
<text x="91.7" y="74.8">IO_L4P_0</text>
<text x="91.7" y="76.7">IO_L4N_0</text>
<text x="113.9" y="72.9">IO_L38N_VREF_0</text>
<text x="119.5" y="76.7">IO_L43N_0</text>
<text x="119.6" y="74.8">IO_L43P_0</text>
<text x="199.8" y="72.9">IO_L19N_1</text>
<text x="199.8" y="74.8">IO_L20P_1</text>
<text x="199.8" y="76.7">IO_L20N_1</text>
<text x="225.4" y="74.8">IO_L47P_FWE_B_M1DQ0_1</text>
<text x="225.6" y="72.9">IO_L46N_FOE_B_M1DQ3_1</text>
<text x="227.7" y="76.7">IO_L47N_LDC_M1DQ1_1</text>
<text x="91.7" y="78.6">IO_L5P_0</text>
<text x="91.7" y="80.6">IO_L5N_0</text>
<text x="91.7" y="82.5">IO_L6P_0</text>
<text x="119.5" y="80.6">IO_L44N_0</text>
<text x="119.6" y="78.6">IO_L44P_0</text>
<text x="119.6" y="82.5">IO_L45P_0</text>
<text x="199.8" y="78.6">IO_L21P_1</text>
<text x="199.8" y="80.6">IO_L21N_1</text>
<text x="199.8" y="82.5">IO_L28P_1</text>
<text x="227.6" y="78.6">IO_L48P_HDC_M1DQ8_1</text>
<text x="231.4" y="82.5">IO_L49P_M1DQ10_1</text>
<text x="232.2" y="80.6">IO_L48N_M1DQ9_1</text>
<text x="91.7" y="84.4">IO_L6N_0</text>
<text x="91.7" y="86.4">IO_L7P_0</text>
<text x="91.7" y="88.3">IO_L7N_0</text>
<text x="119.5" y="84.4">IO_L45N_0</text>
<text x="119.5" y="88.3">IO_L46N_0</text>
<text x="119.6" y="86.4">IO_L46P_0</text>
<text x="199.8" y="84.4">IO_L28N_VREF_1</text>
<text x="199.8" y="86.4">IO_L29P_A23_M1A13_1</text>
<text x="199.8" y="88.3">IO_L29N_A22_M1A14_1</text>
<text x="229.5" y="88.3">IO_L50N_M1UDQSN_1</text>
<text x="230.9" y="86.4">IO_L50P_M1UDQS_1</text>
<text x="231.3" y="84.4">IO_L49N_M1DQ11_1</text>
<text x="91.7" y="90.2">IO_L8P_0</text>
<text x="91.7" y="92.2">IO_L8N_VREF_0</text>
<text x="91.7" y="94.1">IO_L14P_0</text>
<text x="119.5" y="92.2">IO_L47N_0</text>
<text x="119.6" y="90.2">IO_L47P_0</text>
<text x="119.6" y="94.1">IO_L48P_0</text>
<text x="199.8" y="90.2">IO_L30P_A21_M1RESET_1</text>
<text x="199.8" y="92.2">IO_L30N_A20_M1A11_1</text>
<text x="199.8" y="94.1">IO_L31P_A19_M1CKE_1</text>
<text x="231.3" y="92.2">IO_L51N_M1DQ13_1</text>
<text x="231.4" y="90.2">IO_L51P_M1DQ12_1</text>
<text x="231.4" y="94.1">IO_L52P_M1DQ14_1</text>
<text x="91.7" y="96">IO_L14N_0</text>
<text x="91.7" y="97.9">IO_L15P_0</text>
<text x="91.7" y="99.9">IO_L15N_0</text>
<text x="91.7" y="101.8">IO_L16P_0</text>
<text x="119.5" y="96">IO_L48N_0</text>
<text x="119.5" y="99.9">IO_L49N_0</text>
<text x="119.6" y="97.9">IO_L49P_0</text>
<text x="119.6" y="101.8">IO_L50P_0</text>
<text x="199.8" y="96">IO_L31N_A18_M1A12_1</text>
<text x="199.8" y="97.9">IO_L32P_A17_M1A8_1</text>
<text x="199.8" y="99.9">IO_L32N_A16_M1A9_1</text>
<text x="199.8" y="101.8">IO_L33P_A15_M1A10_1</text>
<text x="231.3" y="96">IO_L52N_M1DQ15_1</text>
<text x="233.6" y="99.9">IO_L53N_VREF_1</text>
<text x="239.3" y="97.9">IO_L53P_1</text>
<text x="239.3" y="101.8">IO_L58P_1</text>
<text x="91.7" y="103.7">IO_L16N_0</text>
<text x="91.7" y="105.7">IO_L17P_0</text>
<text x="91.7" y="107.6">IO_L17N_0</text>
<text x="119.5" y="103.7">IO_L50N_0</text>
<text x="119.5" y="107.6">IO_L51N_0</text>
<text x="119.6" y="105.7">IO_L51P_0</text>
<text x="199.8" y="103.7">IO_L33N_A14_M1A4_1</text>
<text x="199.8" y="105.7">IO_L34P_A13_M1WE_1</text>
<text x="199.8" y="107.6">IO_L34N_A12_M1BA2_1</text>
<text x="227.6" y="107.6">IO_L74N_DOUT_BUSY_1</text>
<text x="239.2" y="103.7">IO_L58N_1</text>
<text x="239.3" y="105.7">IO_L59P_1</text>
<text x="91.7" y="109.5">IO_L18P_0</text>
<text x="91.7" y="111.5">IO_L18N_0</text>
<text x="91.7" y="113.4">IO_L32P_0</text>
<text x="113.9" y="111.5">IO_L62N_VREF_0</text>
<text x="114.1" y="113.4">IO_L63P_SCP7_0</text>
<text x="119.6" y="109.5">IO_L62P_0</text>
<text x="199.8" y="109.5">IO_L35P_A11_M1A7_1</text>
<text x="199.8" y="111.5">IO_L35N_A10_M1A2_1</text>
<text x="199.8" y="113.4">IO_L36P_A9_M1BA0_1</text>
<text x="239.2" y="109.5">IO_L59N_1</text>
<text x="239.2" y="113.4">IO_L60N_1</text>
<text x="239.3" y="111.5">IO_L60P_1</text>
<text x="91.7" y="115.3">IO_L32N_0</text>
<text x="91.7" y="117.2">IO_L33P_0</text>
<text x="91.7" y="119.2">IO_L33N_0</text>
<text x="114" y="115.3">IO_L63N_SCP6_0</text>
<text x="114" y="119.2">IO_L64N_SCP4_0</text>
<text x="114.1" y="117.2">IO_L64P_SCP5_0</text>
<text x="199.8" y="115.3">IO_L36N_A8_M1BA1_1</text>
<text x="199.8" y="117.2">IO_L37P_A7_M1A0_1</text>
<text x="199.8" y="119.2">IO_L37N_A6_M1A1_1</text>
<text x="239.2" y="117.2">IO_L61N_1</text>
<text x="239.3" y="115.3">IO_L61P_1</text>
<text x="239.3" y="119.2">IO_L70P_1</text>
<text x="91.7" y="121.1">IO_L34P_GCLK19_0</text>
<text x="91.7" y="123">IO_L34N_GCLK18_0</text>
<text x="91.7" y="125">IO_L35P_GCLK17_0</text>
<text x="114" y="123">IO_L65N_SCP2_0</text>
<text x="114.1" y="121.1">IO_L65P_SCP3_0</text>
<text x="114.1" y="125">IO_L66P_SCP1_0</text>
<text x="199.8" y="121.1">IO_L38P_A5_M1CLK_1</text>
<text x="199.8" y="123">IO_L38N_A4_M1CLKN_1</text>
<text x="199.8" y="125">IO_L39P_M1A3_1</text>
<text x="239.2" y="121.1">IO_L70N_1</text>
<text x="239.2" y="125">IO_L71N_1</text>
<text x="239.3" y="123">IO_L71P_1</text>
<text x="91.7" y="126.9">IO_L35N_GCLK16_0</text>
<text x="114" y="126.9">IO_L66N_SCP0_0</text>
<text x="199.8" y="126.9">IO_L39N_M1ODT_1</text>
<text x="199.8" y="128.8">IO_L40P_GCLK11_M1A5_1</text>
<text x="199.8" y="130.8">IO_L40N_GCLK10_M1A6_1</text>
<text x="239.2" y="128.8">IO_L72N_1</text>
<text x="239.3" y="126.9">IO_L72P_1</text>
<text x="239.3" y="130.8">IO_L73P_1</text>
<text x="199.8" y="132.7">IO_L41P_GCLK9_IRDY1_M1RASN_1</text>
<text x="199.8" y="134.6">IO_L41N_GCLK8_M1CASN_1</text>
<text x="199.8" y="136.5">IO_L42P_GCLK7_M1UDM_1</text>
<text x="232.1" y="134.6">IO_L74P_AWAKE_1</text>
<text x="239.2" y="132.7">IO_L73N_1</text>
<text x="199.8" y="138.5">IO_L42N_GCLK6_TRDY1_M1LDM_1</text>
</g>
<g font-size="1.4">
<text x="30.9" y="11.7">5</text>
<text x="88.8" y="11.7">4</text>
<text x="146.7" y="11.7">3</text>
<text x="204.6" y="11.7">2</text>
<text x="262.6" y="11.7">1</text>
<text x=".5" y="36.3">D</text>
<text x="292" y="36.3">D</text>
<text x=".5" y="82.2">C</text>
<text x="292" y="82.2">C</text>
<text x=".5" y="128">B</text>
<text x="292" y="128">B</text>
<text x=".5" y="173.9">A</text>
<text x="292" y="173.9">A</text>
<text x="30.9" y="197">5</text>
<text x="88.8" y="197">4</text>
<text x="146.7" y="197">3</text>
<text x="204.6" y="197">2</text>
<text x="262.6" y="197">1</text>
</g>
</svg>
